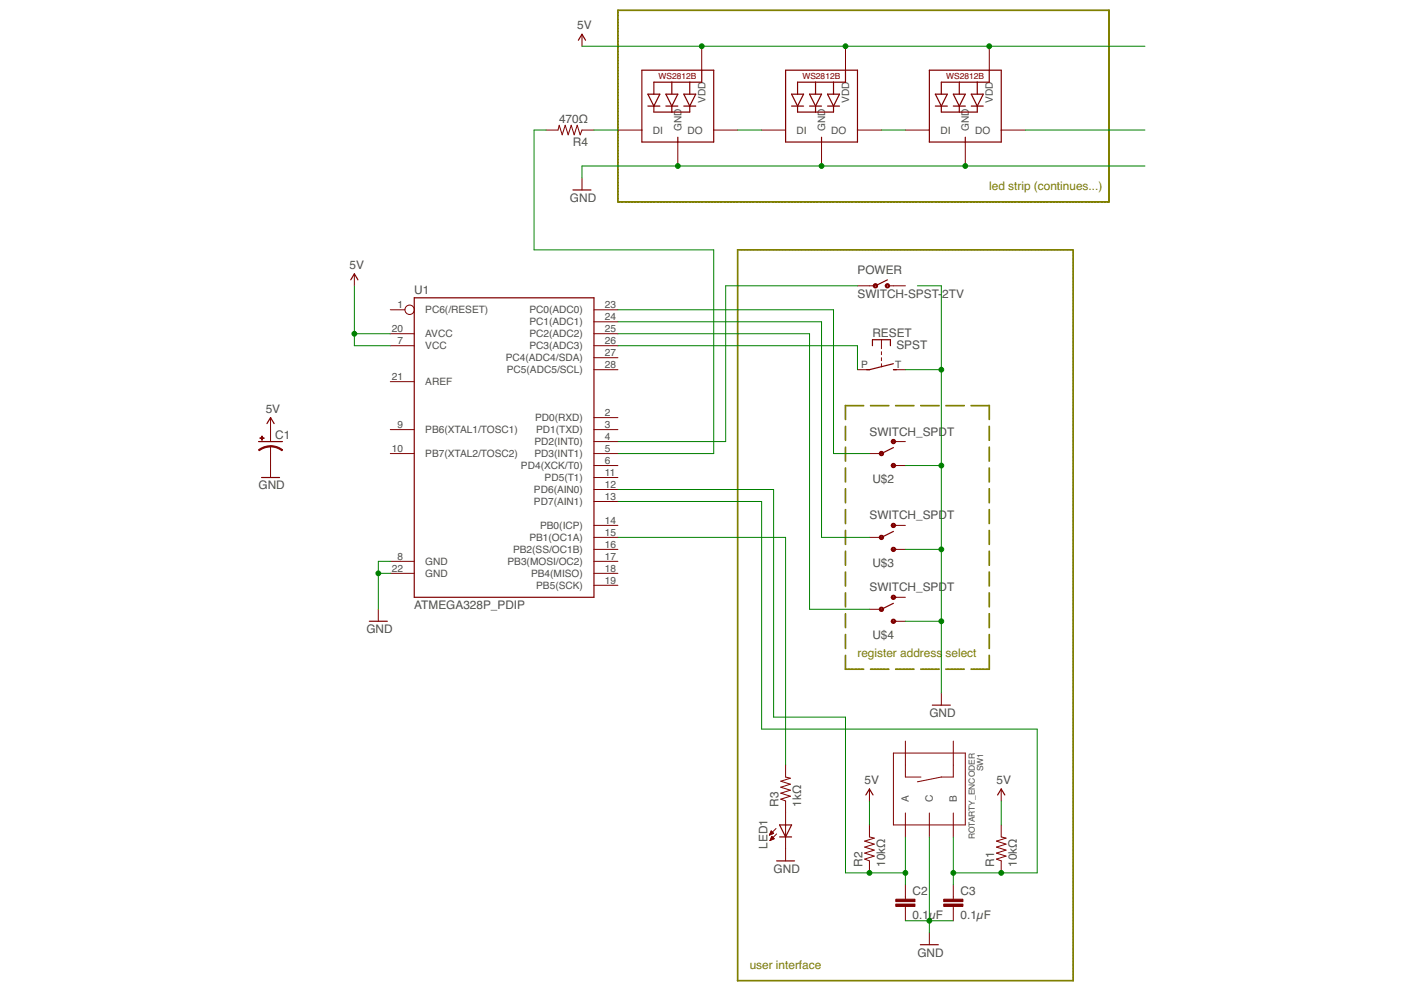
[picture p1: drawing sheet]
<svg xmlns="http://www.w3.org/2000/svg" width="594mm" height="420mm" viewBox="0 0 594 420" stroke-linecap="round" stroke-linejoin="round" font-family="sans-serif">
<g fill="#808000" stroke="#808000" stroke-width=".42">
<path d="M358.4 171.9l7.9 .1-7.8 .1z"/>
<path d="M369.1 171.9l7.9 .1-7.8 .1z"/>
<path d="M379.8 171.9l7.8 .1-7.8 .1z"/>
<path d="M390.4 171.9l7.9 .1-7.8 .1z"/>
<path d="M401 171.9l8 .1-7.9 .1z"/>
<path d="M411.7 171.9l7.9 .1-7.8 .1z"/>
<path d="M419.4 171.9l.2 .1-.1 5.9z"/>
<path d="M419.4 180.7l.2 .1-.1 6z"/>
<path d="M419.4 189.5l.2 .1-.1 6z"/>
<path d="M419.4 198.4h.2l-.1 6z"/>
<path d="M419.4 207.2l.2 .1-.1 6z"/>
<path d="M419.4 216l.2 .1-.1 6z"/>
<path d="M419.4 224.9h.2l-.1 6z"/>
<path d="M419.4 233.7h.2l-.1 6z"/>
<path d="M419.4 242.5l.2 .1-.1 6z"/>
<path d="M419.4 251.3l.2 .1-.1 6z"/>
<path d="M419.4 260.2h.2l-.1 6z"/>
<path d="M419.4 269h.2l-.1 6z"/>
<path d="M419.4 277.8l.2 .1-.1 6z"/>
<path d="M411.7 283.6l7.9 .1-7.8 .2z"/>
<path d="M401 283.6l8 .1-7.9 .2z"/>
<path d="M390.4 283.6l7.9 .1-7.8 .2z"/>
<path d="M379.7 283.6l7.9 .1-7.8 .2z"/>
<path d="M369.1 283.6l7.9 .1-7.8 .2z"/>
<path d="M358.4 283.6l7.9 .1-7.8 .2z"/>
<path d="M358.4 277.8l.3 .1-.2 6z"/>
<path d="M358.4 269h.3l-.2 6z"/>
<path d="M358.4 260.2h.3l-.2 6z"/>
<path d="M358.4 251.3l.3 .1-.2 6z"/>
<path d="M358.4 242.5l.3 .1-.2 6z"/>
<path d="M358.4 233.7h.3l-.2 6z"/>
<path d="M358.4 224.9h.3l-.2 6z"/>
<path d="M358.4 216l.3 .1-.2 6z"/>
<path d="M358.4 207.2l.3 .1-.2 6z"/>
<path d="M358.4 198.4h.3l-.2 6z"/>
<path d="M358.4 189.5l.3 .1-.2 6z"/>
<path d="M358.4 180.7l.3 .1-.2 6z"/>
<path d="M358.4 171.9l.3 .1-.2 5.9z"/>
<path d="M261.9 4.3h.3l-.2 81.5z"/>
<path d="M261.9 85.5l208.5 .1-208.4 .2z"/>
<path d="M470.1 4.3h.3l-.1 81.5z"/>
<path d="M261.9 4.3l208.5 .1-208.4 .1z"/>
<path d="M312.7 105.9h.2l-.1 310z"/>
<path d="M312.7 415.7l142.5 .1-142.4 .1z"/>
<path d="M454.9 105.9h.3l-.1 310z"/>
<path d="M312.7 105.9l142.5 .1-142.4 .1z"/>
</g>
<g fill="none" stroke="#800000" stroke-width=".42">
<path d="M246.8 14.5v5.1M297.6 19.6v10.2M358.5 19.6v10.2M419.5 19.6v10.2M231.5 55.1h5.1l.5-2 1.3 4.1 1.3-4.1 1.2 4.1 1.3-4.1 1.3 4.1 1.3-4.1 1.2 4.1 .8-2.1h5.1M262 55.1h10.2M302.6 55.1h10.2M323 55.1h10.1M363.6 55.1h10.2M383.9 55.1h10.2M424.6 55.1h10.1M246.8 75.5v5"/>
<path d="M287.4 60.2v10.2M348.4 60.2v10.2M409.3 60.2v10.2M150.3 116.1v5.1M165.5 131.3h6.2M251.9 136.4h10.1M251.9 131.3h10.1M363.6 121.2h6.9M376.3 121.2h7.6M165.5 146.6h10.2M165.5 141.5h10.2M251.9 146.6h10.1"/>
<path d="M251.9 141.5h10.1M251.9 156.7h10.1M251.9 151.7h10.1M363.6 156.7h5.1M373.8 144v3.8M373.8 149.1v1.3M373.8 151.7v1.2M373.8 154.2v1.3M378.8 156.7h5.1M114.7 177.1v10.1M165.5 161.8h10.2M251.9 177.1h10.1"/>
<path d="M114.7 189.3v13.2M165.5 192.3h10.2M165.5 182.1h10.2M251.9 192.3h10.1M251.9 182.1h10.1M251.9 197.4h10.1M251.9 187.2h10.1M368.7 192.3h5.1M378.8 197.4h5.1M378.8 187.2h5.1M251.9 212.6h10.1M251.9 207.5h10.1"/>
<path d="M251.9 202.5h10.1M165.5 238h10.2M251.9 238h10.1M251.9 232.9h10.1M251.9 227.8h10.1M251.9 222.8h10.1M368.7 227.8h5.1M378.8 232.9h5.1M378.8 222.8h5.1M160.4 258.3v5.1M165.5 243.1h10.2M251.9 248.2h10.1"/>
<path d="M251.9 243.1h10.1M368.7 258.3h5.1M378.8 253.2h5.1M378.8 263.4h5.1M399.2 293.9v5.1M378.8 319.3h30.5v30.5h-30.5zM383.9 314.2v15.2h6.6M404.2 314.2v15.2h-5l-10.2 2.1M333.1 324.4v5l2.1 .5-4.1 1.3 4.1 1.3-4.1 1.3 4.1 1.2-4.1 1.3 4.1 1.3-4.1 1.2 2 .8v25.4M368.7 334.5v5.1M424.6 334.5v5.1M326.4 353.8h.4"/>
<path d="M326.5 353.6h.9M326.6 356.3h.1M326.6 353.3h1.4M326.7 356h.6M326.7 353h1M326.8 355.7h1.1M326.8 352.7h.7M326.9 355.5h1.3M327 352.5h.2M327 355.2h.9M327.1 354.9h.5M327.3 354.6h.1"/>
<path d="M327.3 354.6l-.8 1.8M327.3 354.6l1 1-1.8 .8M328 353.3l-1-1-.7 1.8M328 353.3l-1.7 .8M329.1 351.3l-2.8 2.8M329.3 353.6l-2.8 2.8M368.7 349.8v5l2 .5-4.1 1.3 4.1 1.3-4.1 1.3 4.1 1.2-4.1 1.3 4.1 1.3-4.1 1.2 2.1 .8v5.1M383.9 344.7v10.1M394.1 344.7v10.1M404.2 344.7v10.1M424.6 349.8v5l2 .5-4.1 1.3 4.1 1.3-4.1 1.3 4.1 1.2-4.1 1.3 4.1 1.3-4.1 1.2 2.1 .8v5.1M383.9 375.2v6.1"/>
<path d="M404.2 375.2v6.1M383.9 384.3v6.1M394.1 395.5v5M404.2 384.3v6.1"/>
<circle cx="173.7" cy="131.3" r="1.99"/>
</g>
<g fill="none" stroke="#800000" stroke-width=".51">
<path d="M245.3 17.1l1.5-2.6 1.5 2.6M272.2 29.8h30.4v30.4h-30.4zM274.7 39.9h5.1l-2.5 5.1zM282.3 39.9h5.1l-2.5 5.1zM284.9 34.8v5.1M290 39.9h5l-2.5 5.1zM292.5 34.8v5.1M297.6 29.8v5h-20.3v5.1M333.1 29.8h30.5v30.4h-30.5zM335.7 39.9h5l-2.5 5.1zM343.3 39.9h5.1l-2.6 5.1zM345.8 34.8v5.1"/>
<path d="M350.9 39.9h5.1l-2.6 5.1zM353.4 34.8v5.1M358.5 29.8v5h-20.3v5.1M394.1 29.8h30.5v30.4h-30.5zM396.6 39.9h5.1l-2.5 5.1zM404.2 39.9h5.1l-2.5 5.1zM406.8 34.8v5.1M411.9 39.9h5l-2.5 5.1zM414.4 34.8v5.1M419.5 29.8v5h-20.3v5.1M274.7 45h5.1M277.3 45v2.5h15.2v-2.5"/>
<path d="M282.3 45h5.1M284.9 45v2.5M287.4 58.2v2M290 45h5M335.7 45h5M338.2 45v2.5h15.2v-2.5M343.3 45h5.1M345.8 45v2.5M348.4 58.2v2M350.9 45h5.1M396.6 45h5.1M399.2 45v2.5h15.2v-2.5"/>
<path d="M404.2 45h5.1M406.8 45v2.5M409.3 58.2v2M411.9 45h5M243 80.5h7.6M148.7 118.6l1.6-2.5 1.5 2.5M376.3 118.6l-5.1 2.6M175.7 126.3h76.2v126.9h-76.2zM370 146.6v-2.6h7.6v2.6M378.8 154.2l-10.1 2.5h-1.3M378.8 156.7h1.3M113.2 179.6l1.5-2.5 1.5 2.5"/>
<path d="M109.6 187.2h10.2M378.8 189.8l-5 2.5M110.9 202.5h7.6M378.8 225.3l-5 2.5M378.8 255.8l-5 2.5M156.6 263.4h7.6M395.4 299h7.6M367.2 337.1l1.5-2.6 1.5 2.6M423 337.1l1.6-2.6 1.5 2.6M330.6 349.8h5.1l-2.6 5zM330.6 354.8h5.1M329.3 365h7.6"/>
<path d="M390.3 400.5h7.6"/>
</g>
<g fill="#800000" stroke="#800000" stroke-width=".42">
<path d="M378.1 186.6a.93 .93 0 0 1 1.5 .1 .93 .93 0 0 1-.5 1.4 .93 .93 0 0 1-1.2-.9h.4a.51 .51 0 0 1 .8-.4 .51 .51 0 0 1 .1 .8 .51 .51 0 0 1-.8-.2l-.5-.2z" fill-rule="evenodd"/>
<path d="M378.1 196.8a.93 .93 0 0 1 1.5 .1 .93 .93 0 0 1-.5 1.4 .93 .93 0 0 1-1.2-.9h.4a.51 .51 0 0 1 .8-.5 .51 .51 0 0 1 .1 .9 .51 .51 0 0 1-.8-.3l-.5-.1z" fill-rule="evenodd"/>
<path d="M373 191.7a.93 .93 0 0 1 1.5 .1 .93 .93 0 0 1-.5 1.4 .93 .93 0 0 1-1.2-.9h.5a.51 .51 0 0 1 .7-.4 .51 .51 0 0 1 .1 .8 .51 .51 0 0 1-.8-.2l-.5-.2z" fill-rule="evenodd"/>
<path d="M378.1 222.2a.93 .93 0 0 1 1.5 .1 .93 .93 0 0 1-.5 1.4 .93 .93 0 0 1-1.2-.9h.4a.51 .51 0 0 1 .8-.5 .51 .51 0 0 1 .1 .9 .51 .51 0 0 1-.8-.3l-.5-.1z" fill-rule="evenodd"/>
<path d="M378.1 232.4a.93 .93 0 0 1 1.5 .1 .93 .93 0 0 1-.5 1.4 .93 .93 0 0 1-1.2-1h.4a.51 .51 0 0 1 .8-.4 .51 .51 0 0 1 .1 .8 .51 .51 0 0 1-.8-.2l-.5-.2z" fill-rule="evenodd"/>
<path d="M373 227.3a.93 .93 0 0 1 1.5 .1 .93 .93 0 0 1-.5 1.4 .93 .93 0 0 1-1.2-1h.5a.51 .51 0 0 1 .7-.4 .51 .51 0 0 1 .1 .9 .51 .51 0 0 1-.8-.3l-.5-.2z" fill-rule="evenodd"/>
<path d="M378.1 252.7a.92 .92 0 0 1 1.5 .1 .92 .92 0 0 1-.5 1.4 .92 .92 0 0 1-1.2-1h.4a.51 .51 0 0 1 .8-.4 .51 .51 0 0 1 .1 .9 .51 .51 0 0 1-.8-.3l-.5-.2z" fill-rule="evenodd"/>
<path d="M378.1 262.8a.93 .93 0 0 1 1.5 .1 .93 .93 0 0 1-.5 1.4 .93 .93 0 0 1-1.2-.9h.4a.51 .51 0 0 1 .8-.4 .51 .51 0 0 1 .1 .8 .51 .51 0 0 1-.8-.2l-.5-.2z" fill-rule="evenodd"/>
<path d="M373 257.7a.93 .93 0 0 1 1.5 .1 .93 .93 0 0 1-.5 1.4 .93 .93 0 0 1-1.2-.9h.5a.51 .51 0 0 1 .7-.4 .51 .51 0 0 1 .1 .8 .51 .51 0 0 1-.8-.2l-.5-.2z" fill-rule="evenodd"/>
<path d="M114.7 189a8.2 8.2 0 0 1 5.1 1.7l-.3 .4-1.9-1.1-2.9-.5z" fill-rule="evenodd"/>
<path d="M109.6 190.7a8.2 8.2 0 0 1 5.1-1.7v.5l-2.9 .5-1.9 1.1z" fill-rule="evenodd"/>
<path d="M375.6 120.6a.93 .93 0 0 1 1.5 .1 .93 .93 0 0 1-.5 1.4 .93 .93 0 0 1-1.2-.9h.4a.51 .51 0 0 1 .7-.5 .51 .51 0 0 1 .1 .9 .51 .51 0 0 1-.8-.3l-.4-.1z" fill-rule="evenodd"/>
<path d="M370.5 120.6a.93 .93 0 0 1 1.5 .1 .93 .93 0 0 1-.5 1.4 .93 .93 0 0 1-1.2-.9h.4a.51 .51 0 0 1 .8-.5 .51 .51 0 0 1 .1 .9 .51 .51 0 0 1-.9-.3l-.4-.1z" fill-rule="evenodd"/>
</g>
<g fill="#800000" stroke="#800000" stroke-width=".42">
<path d="M110.2 185.6h1.8v.3h-1.8z"/>
<path d="M111 184.9h.2v1.7h-.2z"/>
<path d="M379.9 383.3h8.1v1h-8.1z"/>
<path d="M379.9 381.3h8.1v1h-8.1z"/>
<path d="M400.2 383.3h8.1v1h-8.1z"/>
<path d="M400.2 381.3h8.1v1h-8.1z"/>
</g>
<g fill="none" stroke="#008000" stroke-width=".42">
<path d="M246.8 19.6h238.7M231.5 55.1h-5v50.8h76.1v86.4h-40.6M251.9 55.1h10.1M312.8 55.1h10.2M373.8 55.1h10.1M434.7 55.1h50.8M485.5 70.4h-238.7v5.1M150.3 121.2v25.4h15.2M262 136.4h86.4v91.4h20.3M262 131.3h91.4v61h15.3M363.6 121.2h-55.9v66h-45.7M389 121.2h10.2v172.7"/>
<path d="M150.3 141.5h15.2M262 141.5h81.3v116.8h25.4M262 146.6h101.6v10.1M383.9 156.7h15.3M383.9 197.4h15.3M262 207.5h66v96.5h30.5v66.1h25.4M262 212.6h61v96.5h116.8v61h-35.6M165.5 238h-5.1v20.3M262 227.8h71.1v96.6M383.9 232.9h15.3M160.4 243.1h5.1M383.9 263.4h15.3"/>
<path d="M368.7 339.6v10.2M424.6 339.6v10.2M383.9 354.8v20.4M394.1 354.8v40.7M404.2 354.8v20.4M383.9 390.4h20.3"/>
</g>
<g fill="#008000" stroke="#008000" stroke-width=".42">
<circle cx="399.2" cy="197.4" r="1.02"/>
<circle cx="399.2" cy="232.9" r="1.02"/>
<circle cx="399.2" cy="263.4" r="1.02"/>
<circle cx="399.2" cy="156.7" r="1.02"/>
<circle cx="160.4" cy="243.1" r="1.02"/>
<circle cx="394.1" cy="390.4" r="1.02"/>
<circle cx="287.4" cy="70.4" r="1.02"/>
<circle cx="348.4" cy="70.4" r="1.02"/>
<circle cx="409.3" cy="70.4" r="1.02"/>
<circle cx="150.3" cy="141.5" r="1.02"/>
<circle cx="358.5" cy="19.6" r="1.02"/>
<circle cx="297.6" cy="19.6" r="1.02"/>
<circle cx="419.5" cy="19.6" r="1.02"/>
<circle cx="383.9" cy="370.1" r="1.02"/>
<circle cx="368.7" cy="370.1" r="1.02"/>
<circle cx="404.2" cy="370.1" r="1.02"/>
<circle cx="424.6" cy="370.1" r="1.02"/>
</g>
<g font-size="5" fill="#505050">
<text x="244.7" y="12.5">5V</text>
<text x="237" y="52.1">470Ω</text>
<text x="242.9" y="61.7">R4</text>
<text x="241.7" y="85.6">GND</text>
<text x="148.2" y="114.1">5V</text>
<text x="363.6" y="116.1">POWER</text>
<text x="175.7" y="124.7">U1</text>
<text x="363.6" y="126.3">SWITCH-SPST-</text>
<text x="399.6" y="126.3">2TV</text>
<text x="370" y="142.8">RESET</text>
<text x="380.1" y="147.8">SPST</text>
<text x="112.7" y="175">5V</text>
<text x="116.7" y="185.9">C1</text>
<text x="368.7" y="184.7">SWITCH_SPDT</text>
<text x="109.6" y="207.5">GND</text>
<text x="370" y="205">U$2</text>
<text x="368.7" y="220.2">SWITCH_SPDT</text>
<text x="370" y="240.5">U$3</text>
<text x="368.7" y="250.7">SWITCH_SPDT</text>
<text x="175.7" y="258.3">ATMEGA328P_PDIP</text>
<text x="155.3" y="268.5">GND</text>
<text x="370" y="271">U$4</text>
<text x="394.1" y="304">GND</text>
<text x="366.7" y="332.5">5V</text>
<text x="422.5" y="332.5">5V</text>
<text x="330.1" y="342.1" transform="rotate(-90 330.1 342.1)">R3</text>
<text x="339.7" y="342.1" transform="rotate(-90 339.7 342.1)">1kΩ</text>
<text x="325.5" y="359.9" transform="rotate(-90 325.5 359.9)">LED1</text>
<text x="328" y="370.1">GND</text>
<text x="365.7" y="367.5" transform="rotate(-90 365.7 367.5)">R2</text>
<text x="375.3" y="367.5" transform="rotate(-90 375.3 367.5)">10kΩ</text>
<text x="421.6" y="367.5" transform="rotate(-90 421.6 367.5)">R1</text>
<text x="431.2" y="367.5" transform="rotate(-90 431.2 367.5)">10kΩ</text>
<text x="387" y="379.5">C2</text>
<text x="407.3" y="379.5">C3</text>
<text x="387" y="389.6">0.1µF</text>
<text x="407.3" y="389.6">0.1µF</text>
<text x="389" y="405.6">GND</text>
</g>
<g font-size="5" fill="#808000">
<text x="419.5" y="80.5">led strip (continues...)</text>
<text x="363.6" y="278.6">register address</text>
<text x="401" y="278.6">select</text>
<text x="317.9" y="410.7">user interface</text>
</g>
<g font-size="4.3" fill="#505050">
<text x="299.1" y="43.5" transform="rotate(-90 299.1 43.5)">VDD</text>
<text x="360" y="43.5" transform="rotate(-90 360 43.5)">VDD</text>
<text x="421" y="43.5" transform="rotate(-90 421 43.5)">VDD</text>
<text x="276.8" y="56.7">DI</text>
<text x="288.9" y="55.6" transform="rotate(-90 288.9 55.6)">GND</text>
<text x="291.5" y="56.7">DO</text>
<text x="337.8" y="56.7">DI</text>
<text x="349.9" y="55.6" transform="rotate(-90 349.9 55.6)">GND</text>
<text x="352.5" y="56.7">DO</text>
<text x="398.8" y="56.7">DI</text>
<text x="410.8" y="55.6" transform="rotate(-90 410.8 55.6)">GND</text>
<text x="413.4" y="56.7">DO</text>
<text x="168.6" y="130.6">1</text>
<text x="256.5" y="130.6">23</text>
<text x="180.3" y="132.9">PC6(/RESET)</text>
<text x="224.5" y="137.9">PC1(ADC1)</text>
<text x="224.5" y="132.9">PC0(ADC0)</text>
<text x="256.5" y="135.7">24</text>
<text x="166.2" y="140.8">20</text>
<text x="180.3" y="143">AVCC</text>
<text x="224.5" y="143">PC2(ADC2)</text>
<text x="256.5" y="140.8">25</text>
<text x="168.6" y="145.9">7</text>
<text x="180.3" y="148.1">VCC</text>
<text x="224.5" y="148.1">PC3(ADC3)</text>
<text x="256.5" y="145.9">26</text>
<text x="214.5" y="153.2">PC4(ADC4/SDA)</text>
<text x="256.5" y="150.9">27</text>
<text x="166.2" y="161.1">21</text>
<text x="214.9" y="158.3">PC5(ADC5/SCL)</text>
<text x="256.5" y="156">28</text>
<text x="365.1" y="156">P</text>
<text x="379.6" y="156">T</text>
<text x="180.3" y="163.3">AREF</text>
<text x="226.9" y="178.6">PD0(RXD)</text>
<text x="256.5" y="176.3">2</text>
<text x="168.6" y="181.4">9</text>
<text x="180.3" y="183.7">PB6(XTAL1/TOSC1)</text>
<text x="227.4" y="183.7">PD1(TXD)</text>
<text x="256.5" y="181.4">3</text>
<text x="166.2" y="191.6">10</text>
<text x="226.7" y="188.7">PD2(INT0)</text>
<text x="256.5" y="191.6">5</text>
<text x="256.5" y="186.5">4</text>
<text x="180.3" y="193.8">PB7(XTAL2/TOSC2)</text>
<text x="226.7" y="193.8">PD3(INT1)</text>
<text x="256.5" y="196.7">6</text>
<text x="220.9" y="198.9">PD4(XCK/T0)</text>
<text x="230.9" y="204">PD5(T1)</text>
<text x="256.5" y="201.7">11</text>
<text x="226.4" y="209.1">PD6(AIN0)</text>
<text x="256.5" y="206.8">12</text>
<text x="226.4" y="214.1">PD7(AIN1)</text>
<text x="256.5" y="211.9">13</text>
<text x="229" y="224.3">PB0(ICP)</text>
<text x="256.5" y="227.1">15</text>
<text x="256.5" y="222.1">14</text>
<text x="224.5" y="229.4">PB1(OC1A)</text>
<text x="256.5" y="232.2">16</text>
<text x="168.6" y="237.3">8</text>
<text x="180.3" y="239.5">GND</text>
<text x="215.2" y="239.5">PB3(MOSI/OC2)</text>
<text x="217.6" y="234.5">PB2(SS/OC1B)</text>
<text x="256.5" y="237.3">17</text>
<text x="166.2" y="242.4">22</text>
<text x="180.3" y="244.6">GND</text>
<text x="225.2" y="244.6">PB4(MISO)</text>
<text x="256.5" y="242.4">18</text>
<text x="227.4" y="249.7">PB5(SCK)</text>
<text x="256.5" y="247.5">19</text>
<text x="385.4" y="340" transform="rotate(-90 385.4 340)">A</text>
<text x="395.6" y="340" transform="rotate(-90 395.6 340)">C</text>
<text x="405.8" y="340" transform="rotate(-90 405.8 340)">B</text>
</g>
<g font-size="3.6" fill="#800000">
<text x="279.3" y="33.3">WS2812B</text>
<text x="340.2" y="33.3">WS2812B</text>
<text x="401.2" y="33.3">WS2812B</text>
</g>
<g font-size="3.6" fill="#505050">
<text x="416.9" y="327" transform="rotate(-90 416.9 327)">SW1</text>
<text x="413.4" y="355.9" transform="rotate(-90 413.4 355.9)">ROTARTY_ENCODER</text>
</g>
</svg>
